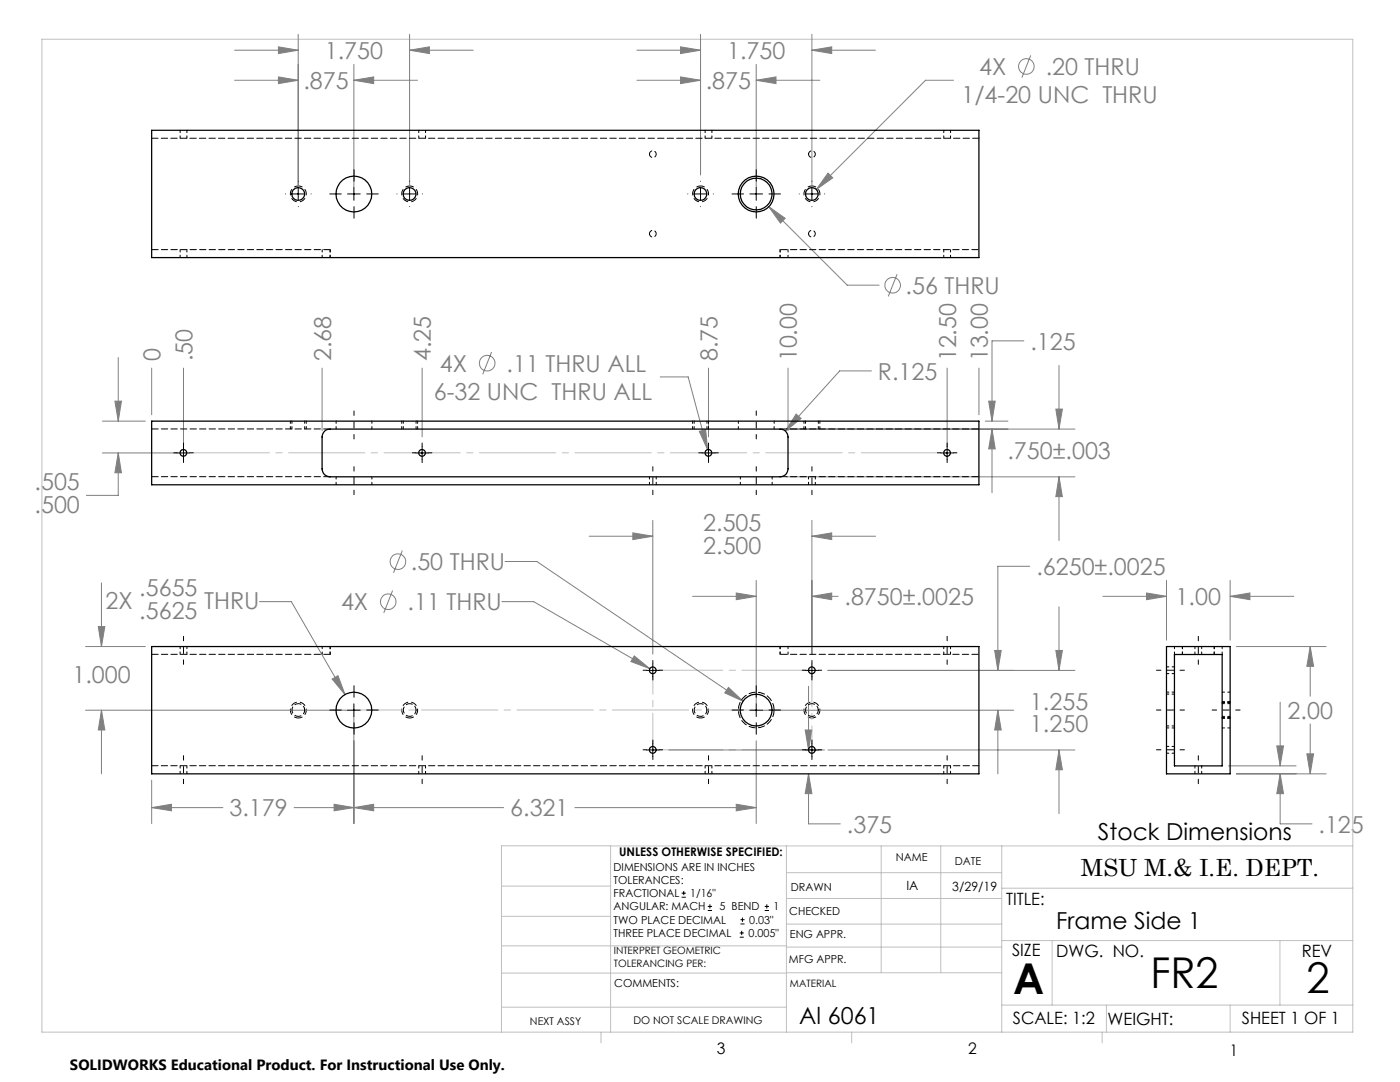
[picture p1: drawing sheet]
<svg xmlns="http://www.w3.org/2000/svg" width="279mm" height="216mm" viewBox="0 0 279 216" stroke-linecap="round" stroke-linejoin="round" font-family="sans-serif">
<g fill="none" stroke="#808080" stroke-width=".2">
<path d="M46.8 16h12.7M46.8 10h12.7M55.6 15.3l3.9 .7-3.9 .7zM55.6 9.3l3.9 .7-3.9 .7zM59.5 6.8v30.6M70.6 16l4-.7v1.4zM70.6 12.8v24.6M70.6 16h12.7M81.7 10l4-.7v1.4zM81.7 6.8v30.6M81.7 10h12.7M127.1 16h12.7"/>
<path d="M127.1 10h12.7M135.8 15.3l4 .7-4 .7zM135.8 9.3l4 .7-4 .7zM139.8 6.8v28.1M150.9 16l4-.7v1.4zM150.9 12.8v24.6M150.9 16h12.7M162 10l4-.7v1.4zM162 6.8v30.6M162 10h12.7M190.3 16h-5.6l-21.8 21.8M205.7 11l-1.8 4.5"/>
<path d="M165.2 34.5l1 1-3.3 2.3zM153.4 41.2l3.3 2.4-.9 .9zM153.4 41.2l15.7 15.7h6.3M179 54.7l-1.7 4.5M23.6 71.3v12.7M30.3 73.4v9.4M36.6 73.4v15.7M64.3 73.4v12.5M84.2 73.4v13.8M98.1 70.2l-1.8 4.5M131.8 75.2h5.5l3.9 14.5M141.4 73.4v13.8"/>
<path d="M157.3 73.4v12.5M173.9 74h-6.3l-10.9 12M189 73.4v15.7M195.4 73.4v9.4M204.3 68h-6.3v16M211.3 72.9v12.7M20.4 84h8.6M20.4 90.4h14.9M22.9 80h1.3l-.6 4zM23.6 90.4l.6 3.9h-1.3zM23.6 90.4v8.4h-6.3M139.6 86.1l1.2-.4 .4 4z"/>
<path d="M157 85.6h57.5M157 95.1h57.5M158.9 82.6l1 .9-3.2 2.5zM196.6 84h4.6M197.3 80h1.3l-.6 4zM198 85.6l.6 4h-1.3zM198 85.6v12.7M210.7 81.6h1.3l-.7 4zM211.3 95.1l.7 4h-1.3zM211.3 95.1v12.7M20.2 116.3v12.7M78.4 117.8l-1.8 4.5"/>
<path d="M80.3 109.9l-1.8 4.4M100.8 112h6.3l41.2 27.9M117.6 107h12.7M126.3 106.3l4 .7-4 .7zM130.3 103.8v26.7M138.2 119h12.7M146.9 118.3l4 .7-4 .7zM150.9 115.8v24.6M162 119l4-.7v1.4zM162 107l4-.7v1.4zM162 103.8v26.7M162 119h5.3"/>
<path d="M162 107h12.7M205.5 113h-6.4v20.8M220.1 119h12.7M228.8 118.3l4 .7-4 .7zM232.8 115.8v11.9M245.5 119l3.9-.7v1.4zM245.5 119h12.7M245.5 115.8v11.9M17.1 129h11.9M19.6 125h1.3l-.7 4zM51.8 120.1h6.3l10.8 18.5M66.3 135.5l1.2-.7 1.4 3.8z"/>
<path d="M100.2 120.1h6.3l23.2 13.3M126.6 130.9l3.1 2.5-3.8-1.4zM145.4 137.2l2.9 2.7-3.7-1.6zM161.4 136.9v12.7M165.2 133.8h49.3M198.5 129.8h1.3l-.7 4zM210.7 129.8h1.3l-.7 4zM211.3 121.1v12.7M246.8 129h17.9M261.5 129l.6 4h-1.3zM261.5 129v9.9M17.1 141.7h52.3"/>
<path d="M20.2 141.7l.7 4h-1.3zM20.2 141.7v12.7M30.3 155.7v8.6M70.6 143v21.3M133.5 149.6h31M150.9 147.8v16.5M152.2 141.7h50.1M160.7 145.7h1.3l-.6 3.9zM161.4 154.4l.6 4h-1.3zM161.4 154.4v10h6.3M165.2 149.6h49.3M199.1 141.7l.7 4h-1.3z"/>
<path d="M199.1 141.7v12.7M211.3 149.6l.7 4h-1.3zM211.3 149.6v12.7M245.2 152.8h13.5M246.8 154.4h17.9M254.8 148.8h1.4l-.7 4zM255.5 154.4l.7 4h-1.4zM255.5 154.4v10h6.3M255.5 140.1v12.7M260.8 150.4h1.3l-.6 4zM261.5 144.5v9.9M30.3 161.1l3.9-.6v1.3z"/>
<path d="M30.3 161.1h14.2M58.7 161.1h41.8M66.7 160.5l3.9 .6-3.9 .7zM70.6 161.1l4-.6v1.3zM114.7 161.1h36.2M146.9 160.5l4 .6-4 .7z"/>
<circle cx="204.8" cy="13.3" r="1.55"/>
<circle cx="178.2" cy="56.9" r="1.55"/>
<circle cx="97.2" cy="72.5" r="1.56"/>
<circle cx="79.4" cy="112.1" r="1.55"/>
<circle cx="77.5" cy="120.1" r="1.56"/>
</g>
<g fill="none" stroke="#000" stroke-width=".2">
<path d="M58.2 38.7h2.6M59.5 37.4v2.6M69.4 38.7h2.5M70.6 37.4v2.6M80.5 38.7h2.5M81.7 37.4v2.6M138.5 38.7h2.6M139.8 37.4v2.6M149.6 38.7h2.6M150.9 37.4v2.6M160.8 38.7h2.5M162 37.4v2.6"/>
<path d="M35.3 90.4h2.6M36.6 89.1v2.6M83 90.4h2.5M84.2 89.1v2.6M140.1 90.4h2.6M141.4 89.1v2.6M187.7 90.4h2.6M189 89.1v2.6M129 133.8h2.6M130.3 132.5v2.5M160.8 133.8h2.5M162 132.5v2.5"/>
<path d="M69.4 141.7h2.5M70.6 140.4v2.6M129 149.6h2.6M130.3 148.4v2.5M149.6 141.7h2.6M150.9 140.4v2.6M160.8 149.6h2.5M162 148.4v2.5M136 179h.9M136 178.2h.9M136.5 177.8v.8M141.3 181.7h.8"/>
<path d="M141.3 180.9h.8M141.7 180.4v.9M147.6 187h.8M147.6 186.2h.8M147.8 184.4h.8M147.8 183.5h.8M148 185.7v.9M148.2 183.1v.8M152.6 181.7h.9M152.6 180.9h.9M153 180.4v.9"/>
</g>
<path d="M59.5 37.1a1.59 1.59 0 0 1 1.4 2.3 1.59 1.59 0 0 1-2.7 .2 1.59 1.59 0 0 1 1.2-2.5h.1M81.8 37.1a1.59 1.59 0 0 1 1.4 2.3 1.59 1.59 0 0 1-2.8 .2 1.59 1.59 0 0 1 1.2-2.5h.2M139.8 37.1a1.59 1.59 0 0 1 1.4 2.3 1.59 1.59 0 0 1-2.7 .2 1.59 1.59 0 0 1 1.1-2.5h.2M162 37.1a1.59 1.59 0 0 1 1.4 2.3 1.59 1.59 0 0 1-2.7 .2 1.59 1.59 0 0 1 1.2-2.5h.1M59.5 143.3a1.59 1.59 0 0 0 1.4-2.4 1.59 1.59 0 0 0-2.7-.1 1.59 1.59 0 0 0 1.2 2.5h.1M81.8 143.3a1.59 1.59 0 0 0 1.4-2.4 1.59 1.59 0 0 0-2.8-.1 1.59 1.59 0 0 0 1.2 2.5h.2M139.8 143.3a1.59 1.59 0 0 0 1.4-2.4 1.59 1.59 0 0 0-2.7-.1 1.59 1.59 0 0 0 1.1 2.5h.2M162 143.3a1.59 1.59 0 0 0 1.4-2.4 1.59 1.59 0 0 0-2.7-.1 1.59 1.59 0 0 0 1.2 2.5h.1" fill="none" stroke="#000" stroke-width=".2" stroke-dasharray="1.3 .6" stroke-dashoffset=".4" stroke-linecap="butt"/>
<g fill="none" stroke="#000" stroke-width=".2" stroke-dasharray="15.2 1.3 1.3 1.3" stroke-dashoffset="14.4">
<path d="M70.6 87.6v-5.6M70.6 98.7v-5.6M130.3 98.7v-5.6M150.9 98.7v-5.6M150.9 87.6v-5.6M162 98.7v-5.6M36.6 132.6v-5.6M189 127v5.6M230.8 133.7h5.6M239.1 132.6v-5.6M36.6 156.4v-5.6M84.3 156.4v-5.6"/>
<path d="M141.4 156.4v-5.6M189 156.4v-5.6M230.8 149.6h5.6M230.8 141.7h5.6M239.1 156.4v-5.6M247.5 141.7h-5.6"/>
</g>
<path d="M70.6 141.7h80.3" fill="none" stroke="#c0c0c0" stroke-width=".2" stroke-dasharray="15.2 1.3 1.3 1.3" stroke-dashoffset="5.6"/>
<path d="M130.3 133.7h31.7M162 149.6h-31.7" fill="none" stroke="#c0c0c0" stroke-width=".2" stroke-dasharray="15.2 1.3 1.3 1.3" stroke-dashoffset="1.3"/>
<path d="M162 133.7v15.9M130.3 149.6v-15.9" fill="none" stroke="#c0c0c0" stroke-width=".2" stroke-dasharray="15.2 1.3 1.3 1.3" stroke-dashoffset="7.9"/>
<path d="M36.6 90.4h152.4" fill="none" stroke="#c0c0c0" stroke-width=".2" stroke-dasharray="15.2 1.3 1.3 1.3" stroke-dashoffset="-1.9"/>
<g fill="none" stroke="#c0c0c0" stroke-width=".2">
<path d="M8.4 7.8h261.6v198.2h-261.6zM100.1 176.8h21.7M121.8 168.8v37.2M157 168.8v37.2M157 179.3h42.9M157 174.1h42.9M175.9 168.8v25.3M187.7 168.8v25.3M199.9 177.2h70.1M199.9 168.8v37.2M270 168.8h-169.9v37.2M100.1 194.2h56.9"/>
<path d="M100.1 188.7h56.9M100.1 182.8h21.7M157 194.1h42.9M157 184.4h42.9M157 189h42.9M199.9 187.7h70.1M210 187.7v12.9M255.4 187.7v12.9M100.1 201h56.9M119.9 206v2.1M170 206v2.1M199.9 200.6h70.1"/>
<path d="M220 206v2.1M220.8 200.6v5.4M245.5 200.6v5.4"/>
</g>
<path d="M57.9 84v1.6M61.1 84v1.6M80.2 84v1.6M83.3 84v1.6M138.2 84v1.6M141.4 84v1.6M160.5 84v1.6M163.6 84v1.6M245.5 143.3h-1.6M245.5 140.1h-1.6" fill="none" stroke="#000" stroke-width=".2" stroke-dasharray="1.3 .6" stroke-dashoffset=".8"/>
<g fill="none" stroke="#000" stroke-width=".2" stroke-dasharray="15.2 1.3 1.3 1.3">
<path d="M57 38.7h.1M59.5 36.2h.1M62.1 38.7h.1M68.1 38.7h-2.3M70.6 36.2v-2.3M73.2 38.7h2.3M79.2 38.7h.1M81.8 36.2h.1M84.3 38.7h.1M137.3 38.7h.1M139.8 36.2h.1M142.4 38.7h.1"/>
<path d="M148.4 38.7h-2.3M150.9 36.2v-2.3M153.5 38.7h2.3M159.5 38.7h.1M162 36.2h.1M164.6 38.7h.1M59.5 41.2h.1M70.6 41.2v2.3M81.8 41.2h.1M139.8 41.2h.1M150.9 41.2v2.3M162 41.2h.1"/>
<path d="M35.4 90.4h-.7M36.6 89.1v-.7M36.6 91.6v.7M37.9 90.4h.7M83 90.4h-.7M84.3 89.1v-.7M84.3 91.6v.7M85.5 90.4h.7M140.1 90.4h-.6M141.4 89.1v-.7M141.4 91.6v.7M142.7 90.4h.6"/>
<path d="M187.8 90.4h-.7M189 89.1v-.7M189 91.6v.7M190.3 90.4h.7M70.6 139.1v-2.3M129 133.7h-.7M130.3 132.5v-.7M130.3 135v.7M131.6 133.7h.6M150.9 139.1v-2.3M160.8 133.7h-.7M162 132.5v-.7"/>
<path d="M162 135v.7M163.3 133.7h.7M68.1 141.7h-2.3M70.6 144.2v2.3M73.2 141.7h2.3M129 149.6h-.7M130.3 148.3v-.6M130.3 150.9v.7M131.6 149.6h.6M148.4 141.7h-2.3M150.9 144.2v2.3M153.5 141.7h2.3"/>
<path d="M160.8 149.6h-.7M162 148.3v-.6M162 150.9v.7M163.3 149.6h.7"/>
</g>
<path d="M66.3 135.5l2.6 3.1-1.4-3.8zM30.3 161.1l3.9-.6v1.3zM66.7 160.5l3.9 .6-3.9 .7zM146.9 118.3l4 .7-4 .7zM162 119l4-.7v1.4zM126.3 106.3l4 .7-4 .7zM162 107l4-.7v1.4zM199.1 141.7l.7 4h-1.3zM198.5 129.8h1.3l-.7 4zM210.7 129.8h1.3l-.7 4zM211.3 149.6l.7 4h-1.3zM70.6 161.1l4-.6v1.3zM146.9 160.5l4 .6-4 .7zM160.7 145.7h1.3l-.6 3.9zM161.4 154.4l.6 4h-1.3zM126.6 130.9l-.7 1.1 3.8 1.4zM145.4 137.2l-.8 1.1 3.7 1.6zM19.6 125h1.3l-.7 4zM20.2 141.7l.7 4h-1.3zM210.7 81.6h1.3l-.7 4zM211.3 95.1l.7 4h-1.3zM197.3 80h1.3l-.6 4zM198 85.6l.6 4h-1.3zM158.9 82.6l-2.2 3.4 3.2-2.5zM22.9 80h1.3l-.6 4zM23.6 90.4l.6 3.9h-1.3zM139.6 86.1l1.6 3.6-.4-4zM228.8 118.3l4 .7-4 .7zM245.5 119l3.9-.7v1.4zM261.5 129l.6 4h-1.3zM260.8 150.4h1.3l-.6 4zM254.8 148.8h1.4l-.7 4zM255.5 154.4l.7 4h-1.4zM55.6 15.3l3.9 .7-3.9 .7zM70.6 16l4-.7v1.4zM55.6 9.3l3.9 .7-3.9 .7zM81.7 10l4-.7v1.4zM135.8 15.3l4 .7-4 .7zM150.9 16l4-.7v1.4zM135.8 9.3l4 .7-4 .7zM162 10l4-.7v1.4zM165.2 34.5l-2.3 3.3 3.3-2.3zM153.4 41.2l2.4 3.3 .9-.9z" fill="#808080"/>
<g fill="none" stroke="#000" stroke-width=".25">
<path d="M30.3 26h165.1v25.4h-165.1zM30.3 84h165.1v12.7h-165.1zM64.7 86.1l.6-.4 .6-.1h89.8a1.57 1.57 0 0 1 1.6 1.6v6.4a1.57 1.57 0 0 1-1.6 1.5h-89.8a1.57 1.57 0 0 1-1.6-1.5v-6.4l.1-.6zM30.3 129h165.1v25.4h-165.1zM232.8 129h12.7v25.4h-12.7zM234.4 130.6h9.5v22.2h-9.5z"/>
<circle cx="59.5" cy="38.7" r="1.27"/>
<circle cx="70.6" cy="38.7" r="3.6"/>
<circle cx="81.7" cy="38.7" r="1.27"/>
<circle cx="139.8" cy="38.7" r="1.27"/>
<circle cx="150.9" cy="38.7" r="3.6"/>
<circle cx="150.9" cy="38.7" r="3.2"/>
<circle cx="162" cy="38.7" r="1.27"/>
<circle cx="36.6" cy="90.4" r=".68"/>
<circle cx="84.2" cy="90.4" r=".67"/>
<circle cx="141.4" cy="90.4" r=".67"/>
<circle cx="189" cy="90.4" r=".68"/>
<circle cx="130.3" cy="133.8" r=".68"/>
<circle cx="162" cy="133.8" r=".68"/>
<circle cx="70.6" cy="141.7" r="3.6"/>
<circle cx="130.3" cy="149.6" r=".68"/>
<circle cx="150.9" cy="141.7" r="3.2"/>
<circle cx="162" cy="149.6" r=".68"/>
</g>
<g fill="none" stroke="#000" stroke-width=".2" stroke-dasharray="1.3 .6" stroke-dashoffset=".8">
<path d="M35.9 26v1.6M37.3 27.6v-1.6M83.6 26v1.6M84.9 27.6v-1.6M140.7 26v1.6M142.1 27.6v-1.6M188.3 26v1.6M189.7 27.6v-1.6M35.9 49.8v1.6M37.3 51.4v-1.6M64.3 49.8v1.6M65.9 49.8v1.6"/>
<path d="M155.7 49.8v1.6M157.3 49.8v1.6M188.3 49.8v1.6M189.7 51.4v-1.6M58.3 84v1.6M60.8 85.6v-1.6M67.1 84v1.6M67.1 95.1v1.6M74.2 85.6v-1.6M74.2 96.7v-1.6M80.5 84v1.6M83 85.6v-1.6"/>
<path d="M129.6 95.1v1.6M131 96.7v-1.6M138.5 84v1.6M141.1 85.6v-1.6M147.4 84v1.6M147.8 95.1v1.6M154.1 96.7v-1.6M154.5 85.6v-1.6M160.8 84v1.6M161.4 95.1v1.6M162.7 96.7v-1.6M163.3 85.6v-1.6"/>
<path d="M35.9 129v1.6M37.3 130.6v-1.6M64.3 130.6v-1.6M65.9 130.6v-1.6M155.7 130.6v-1.6M157.3 130.6v-1.6M188.3 129v1.6M189.7 130.6v-1.6M232.8 134.4h1.6M234.4 130.6v-1.6M234.4 133.1h-1.6M234.4 138.5h-1.6"/>
<path d="M234.4 138.1h-1.6M236 130.6v-1.6M238.5 129v1.6M239.8 130.6v-1.6M242.3 130.6v-1.6M243.9 130.6v-1.6M245.5 138.1h-1.6M35.9 152.8v1.6M37.3 154.4v-1.6M83.6 152.8v1.6M84.9 154.4v-1.6M140.7 152.8v1.6"/>
<path d="M142.1 154.4v-1.6M188.3 152.8v1.6M189.7 154.4v-1.6M232.8 150.3h1.6M232.8 144.9h1.6M232.8 145.2h1.6M234.4 148.9h-1.6M238.5 152.8v1.6M239.8 154.4v-1.6M243.9 143h1.6M243.9 145.2h1.6M245.5 140.4h-1.6"/>
</g>
<path d="M30.3 27.6h165.1M30.3 49.8h35.6M30.3 95.1h35.6M30.3 85.6h35.6M30.3 130.6h35.6M30.3 152.8h165.1" fill="none" stroke="#000" stroke-width=".2" stroke-dasharray="1.3 .6"/>
<path d="M155.7 49.8h39.7M155.7 95.1h39.7M155.7 85.6h39.7M155.7 130.6h39.7" fill="none" stroke="#000" stroke-width=".2" stroke-dasharray="1.3 .6" stroke-dashoffset="-.2"/>
<path d="M154.5 141.7a3.6 3.6 0 0 1-5.1 3.2 3.6 3.6 0 0 1-.7-6 3.6 3.6 0 0 1 5.7 2l.1 .8" fill="none" stroke="#000" stroke-width=".2" stroke-dasharray="1.3 .6" stroke-dashoffset="-.1"/>
<path d="M60.8 141.7a1.28 1.28 0 0 0-1.8-1.2 1.28 1.28 0 0 0-.4 2.1 1.28 1.28 0 0 0 2.1-.5l.1-.4M83 141.7a1.28 1.28 0 0 0-1.7-1.2 1.28 1.28 0 0 0-.4 2.1 1.28 1.28 0 0 0 2.1-.5v-.4M141.1 141.7a1.28 1.28 0 0 0-1.8-1.2 1.28 1.28 0 0 0-.4 2.1 1.28 1.28 0 0 0 2.1-.5l.1-.4M163.3 141.7a1.28 1.28 0 0 0-1.8-1.2 1.28 1.28 0 0 0-.3 2.1 1.28 1.28 0 0 0 2-.5l.1-.4" fill="none" stroke="#000" stroke-width=".2" stroke-dasharray="1.3 .6" stroke-dashoffset=".5"/>
<path d="M129.6 30.8a.68 .68 0 0 0 .9 .6 .68 .68 0 0 0 .3-1.1 .68 .68 0 0 0-1.1 .2l-.1 .3M161.4 30.8a.68 .68 0 0 0 .9 .6 .68 .68 0 0 0 .2-1.1 .68 .68 0 0 0-1.1 .2v.3M129.6 46.6a.68 .68 0 0 0 .9 .7 .68 .68 0 0 0 .3-1.1 .68 .68 0 0 0-1.1 .2l-.1 .2M161.4 46.6a.68 .68 0 0 0 .9 .7 .68 .68 0 0 0 .2-1.1 .68 .68 0 0 0-1.1 .2v.2" fill="none" stroke="#000" stroke-width=".2" stroke-dasharray="1.3 .6" stroke-dashoffset=".4"/>
<g font-size="8.5">
<text x="229.6" y="197.1">FR2</text>
<text x="202.2" y="198.3">A</text>
<text x="260.8" y="198.1">2</text>
</g>
<g font-size="4.7" fill="#808080">
<text x="64.8" y="11.8">1.750</text>
<text x="145.1" y="11.8">1.750</text>
<text x="60.6" y="17.8">.875</text>
<text x="140.8" y="17.8">.875</text>
<text x="195.4" y="15">4X</text>
<text x="208.7" y="15">.20 THRU</text>
<text x="191.9" y="20.6">1/4-20 UNC THRU</text>
<text x="180.7" y="58.6">.56 THRU</text>
<text x="205.6" y="69.8">.125</text>
<text x="32" y="72.1" transform="rotate(-90 32 72.1)">0</text>
<text x="38.4" y="72.1" transform="rotate(-90 38.4 72.1)">.50</text>
<text x="66.1" y="72.1" transform="rotate(-90 66.1 72.1)">2.68</text>
<text x="86" y="72.1" transform="rotate(-90 86 72.1)">4.25</text>
<text x="87.8" y="74.2">4X</text>
<text x="101.1" y="74.2">.11 THRU ALL</text>
<text x="143.2" y="72.1" transform="rotate(-90 143.2 72.1)">8.75</text>
<text x="159" y="72.1" transform="rotate(-90 159 72.1)">10.00</text>
<text x="175.2" y="75.8">R.125</text>
<text x="190.8" y="72.1" transform="rotate(-90 190.8 72.1)">12.50</text>
<text x="197.1" y="72.1" transform="rotate(-90 197.1 72.1)">13.00</text>
<text x="86.6" y="79.8">6-32 UNC THRU ALL</text>
<text x="201" y="91.6">.750±.003</text>
<text x="6.9" y="97.8">.505</text>
<text x="6.9" y="102.3">.500</text>
<text x="140.3" y="106">2.505</text>
<text x="82" y="113.8">.50 THRU</text>
<text x="140.3" y="110.5">2.500</text>
<text x="27.8" y="119">.5655</text>
<text x="206.8" y="114.7">.6250±.0025</text>
<text x="21.1" y="121.5">2X</text>
<text x="27.8" y="123.5">.5625</text>
<text x="40.7" y="121.5">THRU</text>
<text x="68.1" y="121.8">4X</text>
<text x="81.4" y="121.8">.11 THRU</text>
<text x="168.5" y="120.7">.8750±.0025</text>
<text x="234.6" y="120.7">1.00</text>
<text x="14.5" y="136.3">1.000</text>
<text x="205.6" y="141.6">1.255</text>
<text x="257" y="143.4">2.00</text>
<text x="205.6" y="146.1">1.250</text>
<text x="45.8" y="162.9">3.179</text>
<text x="101.8" y="162.9">6.321</text>
<text x="169" y="166.1">.375</text>
<text x="263.1" y="166.1">.125</text>
</g>
<g font-size="4.7">
<text x="219.1" y="167.6">Stock Dimensions</text>
<text x="215.7" y="174.7">MSU M.&amp; I.E. DEPT.</text>
<text x="210.8" y="185.4">Frame Side 1</text>
<text x="159.5" y="204.4">Al 6061</text>
</g>
<g font-size="3.4">
<text x="200.8" y="180.5">TITLE:</text>
<text x="202" y="190.8">SIZE</text>
<text x="210.8" y="190.9">DWG. NO.</text>
<text x="259.8" y="191">REV</text>
<text x="202.1" y="204.4">SCALE: 1:2</text>
<text x="221" y="204.5">WEIGHT:</text>
<text x="247.8" y="204.4">SHEET 1 OF 1</text>
</g>
<g font-size="3.2">
<text x="143.1" y="210.4">3</text>
<text x="193.2" y="210.3">2</text>
<text x="245.4" y="210.6">1</text>
</g>
<text font-size="3" x="14" y="213.5">SOLIDWORKS Educational Product. For Instructional Use Only.</text>
<g font-size="2.5">
<text x="180.9" y="177.7">IA</text>
<text x="190.1" y="177.8">3/29/19</text>
</g>
<text font-size="2.4" x="123.6" y="170.8">UNLESS OTHERWISE SPECIFIED:</text>
<g font-size="2.2">
<text x="122.5" y="173.7">DIMENSIONS ARE IN INCHES</text>
<text x="178.8" y="171.8">NAME</text>
<text x="190.6" y="172.5">DATE</text>
<text x="122.5" y="176.4">TOLERANCES:</text>
<text x="122.5" y="179">FRACTIONAL</text>
<text x="137.8" y="179">1/16&quot;</text>
<text x="157.8" y="177.8">DRAWN</text>
<text x="122.5" y="184.3">TWO PLACE DECIMAL</text>
<text x="122.5" y="181.7">ANGULAR: MACH</text>
<text x="143.6" y="181.7">5 BEND</text>
<text x="149.5" y="184.3">0.03&quot;</text>
<text x="154.4" y="181.7">1</text>
<text x="157.5" y="182.5">CHECKED</text>
<text x="122.5" y="187">THREE PLACE DECIMAL</text>
<text x="149.4" y="187">0.005&quot;</text>
<text x="157.6" y="187.2">ENG APPR.</text>
<text x="122.6" y="197">COMMENTS:</text>
<text x="157.4" y="192.2">MFG APPR.</text>
</g>
<g font-size="2.1">
<text x="105.8" y="204.5">NEXT ASSY</text>
<text x="126.4" y="204.3">DO NOT SCALE DRAWING</text>
</g>
<g font-size="2">
<text x="122.5" y="190.4">INTERPRET GEOMETRIC</text>
<text x="122.5" y="192.9">TOLERANCING PER:</text>
<text x="157.7" y="197">MATERIAL</text>
</g>
</svg>
